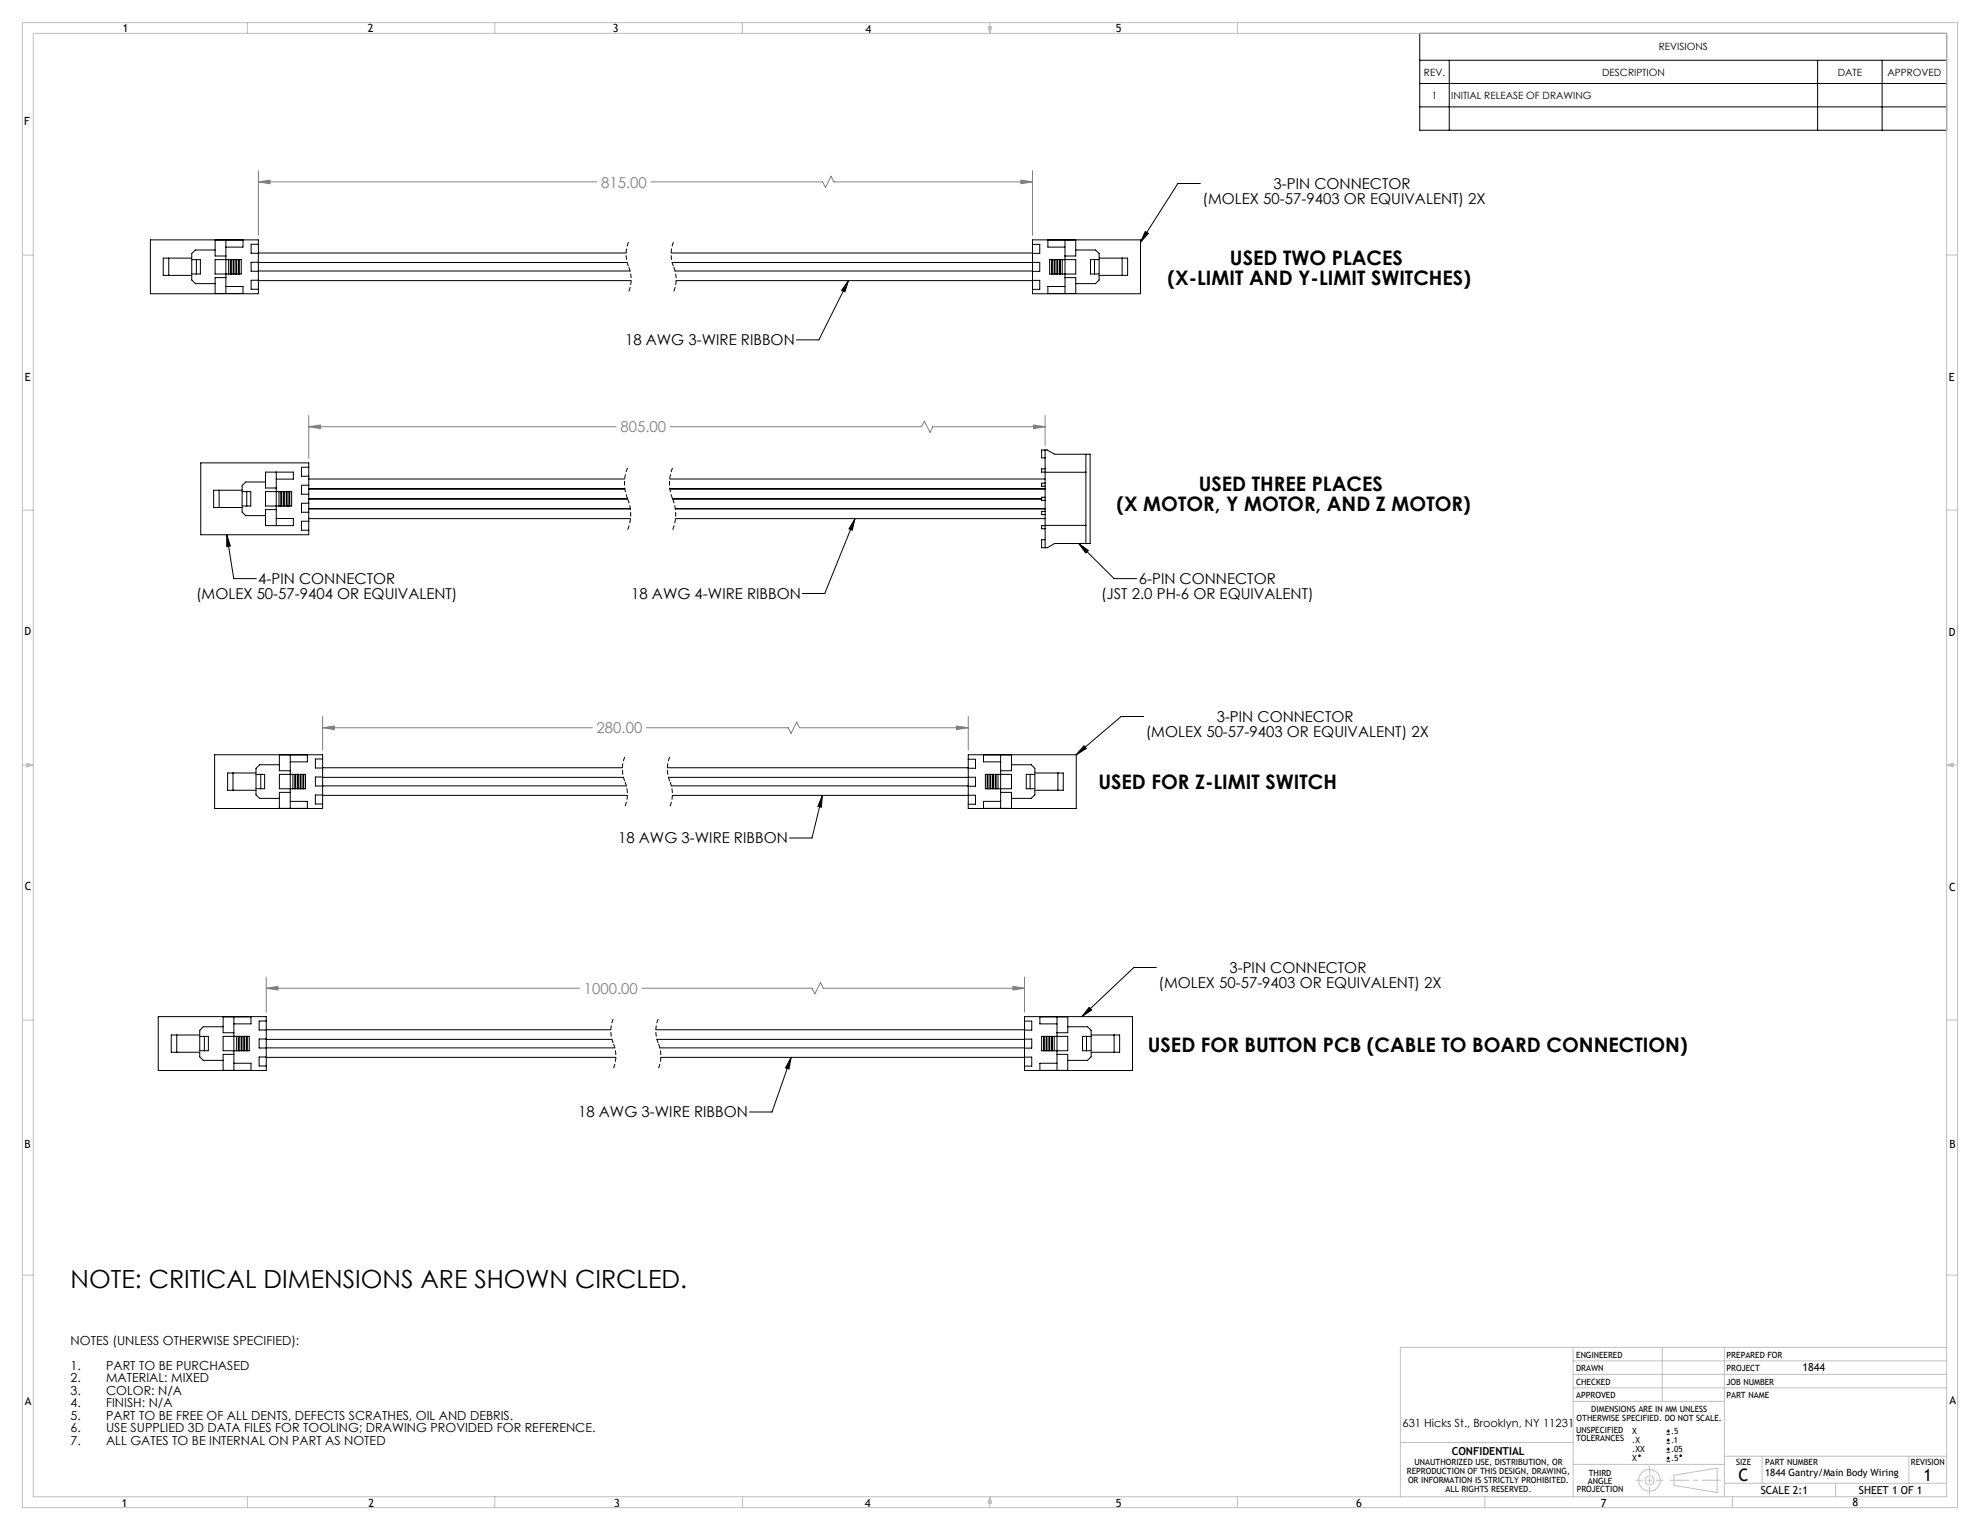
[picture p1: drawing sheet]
<svg xmlns="http://www.w3.org/2000/svg" width="559mm" height="432mm" viewBox="0 0 559 432" stroke-linecap="round" stroke-linejoin="round" font-family="sans-serif">
<g fill="none" stroke="#000" stroke-width=".28">
<path d="M400.7 9.4h148.7v27.4h-148.7zM400.7 17h148.7M409 17v19.8M513 17v19.8M531.2 17v19.8M400.7 30.2h148.7M400.7 23.6h148.7M338.8 51.8h-6.4l-10.5 16.6M239.5 79.2l-8.4 16.7h-6.3M239.5 79.2l-1.1 3.2-.9-.5zM323.2 65.3l.9 .6-2.2 2.5zM64 150.9l2 12.4h6.3"/>
<path d="M64 150.9l1 3.2-1 .2zM241.3 146.4l-8.5 21.1h-6.4M241.3 146.4l-.8 3.2-.9-.3zM304.4 153.4l10 9.9h6.4M304.4 153.4l2.8 2-.8 .7zM305.9 210.5l.7 .7-2.9 1.8zM322.8 202.2h-6.4l-12.7 10.8M232.1 224.5l-2.9 12h-6.4M232.1 224.5l-.3 3.3-1-.2zM326.4 273.1h-6.4l-14.7 13.8M223.3 298.4l-.6 3.3-1-.3zM223.3 298.4l-5.4 15.4h-6.4"/>
<path d="M307.4 284.3l.7 .7-2.8 1.9zM470.4 404.8h.9M470.4 403.9h.9M470.4 407.3h.9M470.4 406.4h.9M470.4 409.9h.9M470.4 409h.9M470.4 412.4h.9M470.4 411.5h.9M470.8 403.4v1M470.8 406v.9M470.8 408.5v.9"/>
<path d="M470.8 411.1v.9"/>
<circle cx="462.7" cy="410.8" r=".22"/>
<circle cx="474.3" cy="410.8" r=".22"/>
</g>
<g fill="none" stroke="#000" stroke-width=".28" stroke-dasharray="1.3 .6" stroke-dashoffset="-.1" stroke-linecap="butt">
<path d="M177.4 68.2a9.2 9.2 0 0 0 0 7.1M177.4 75.3a9.2 9.2 0 0 1 0 7M190.1 68.2a9.2 9.2 0 0 0 0 7.1M190.1 75.3a9.2 9.2 0 0 1 0 7M177.1 132a11.4 11.4 0 0 0 0 8.8M189.8 132a11.4 11.4 0 0 0 0 8.8M177.1 140.8a11.4 11.4 0 0 1 0 8.7M189.8 140.8a11.4 11.4 0 0 1 0 8.7M176.4 213.5a9.2 9.2 0 0 0 0 7.1M189.1 213.5a9.2 9.2 0 0 0 0 7.1M176.4 220.6a9.2 9.2 0 0 1 0 7M189.1 220.6a9.2 9.2 0 0 1 0 7"/>
<path d="M173.1 287.4a9.2 9.2 0 0 0 0 7.1M173.1 294.5a9.2 9.2 0 0 1 0 7.1M185.8 287.4a9.2 9.2 0 0 0 0 7.1M185.8 294.5a9.2 9.2 0 0 1 0 7.1"/>
</g>
<g fill="none" stroke="#c0c0c0" stroke-width=".28">
<path d="M6.3 6.4h546.2v419.1h-546.2zM9.4 9.4h540v413h-540zM69.8 6.4v3M139.7 6.4v3M209.5 6.4v3M278.9 7.6h1l-.5 1.8zM279.1 7.6l.3 1.8M279.4 6.4v3M279.6 7.6l-.2 1.8M349.2 6.4v3M6.3 72h3.1M549.4 72h3.1"/>
<path d="M6.3 144h3.1M549.4 144h3.1M6.3 215.9h3.1M7.6 215.4l1.8 .5-1.8 .5zM7.6 215.7l1.8 .2M9.4 215.9l-1.8 .3M549.4 215.9h3.1M549.4 215.9l1.8 .3M549.4 215.9l1.8-.5v1.1zM551.2 215.7l-1.8 .2M6.3 287.9h3.1M549.4 287.9h3.1"/>
<path d="M6.3 359.9h3.1M549.4 359.9h3.1M444 384.1h105.4M444 387.9h105.4M444 380.3v42.1M444 395.5h42.7M444 391.7h105.4M469.1 380.3v15.2M486.7 380.3v42.1M549.4 380.3h-154.2v42.1M395.3 407.1h48.7M444 413.3h42.7"/>
<path d="M472.4 416.3l12.2-2v6.9l-12.2-2zM486.7 418.6h62.7M486.7 411h62.7M497.3 411v7.6M518 418.6v3.8M538.7 411v7.6M69.8 422.4v3.1M139.7 422.4v3.1M209.5 422.4v3.1M279.4 422.4v3.1M279.4 422.4l.5 1.8h-1zM279.4 422.4l.2 1.8"/>
<path d="M279.4 422.4l-.3 1.8M349.2 422.4v3.1M419.1 422.4v3.1M489 422.4v3.1"/>
<circle cx="465.5" cy="417.8" r="3"/>
<circle cx="465.5" cy="417.8" r="1.26"/>
</g>
<g fill="none" stroke="#808080" stroke-width=".28">
<path d="M72.9 51.3l3.3-.5v1.1zM72.9 48.2v18.2M72.9 51.3h95.6M183.7 51.3h48.5l.8 1.6 1.6-3.2 .7 1.6h56.1M288.1 50.8l3.3 .5-3.3 .6zM291.4 48.2v18.2M87.1 117.3v12.1M291.7 119.9l3.3 .5-3.3 .6zM295 117.3v8.4M87.1 120.4l3.3-.5v1.1zM87.1 120.4h86.8M189.2 120.4h70.9l.8-1.5 1.6 3.1 .7-1.6h31.8"/>
<path d="M91.1 205.4l3.3-.5v1zM91.1 202.2v9.5M91.1 205.4h76.1M182.4 205.4h40.1l.7 1.6 1.6-3.2 .8 1.6h47.7M269.9 204.9l3.4 .5-3.4 .5zM273.3 202.2v9.5M75.1 278.9l3.4-.5v1zM75.1 275.7v9.9M75.1 278.9h88.5M181.2 278.9h48l.8 1.6 1.6-3.2 .7 1.6h56.8M285.9 278.4l3.2 .5-3.2 .5zM289.1 275.7v9.9"/>
</g>
<path d="M461.7 417.8h7.6" fill="none" stroke="#c0c0c0" stroke-width=".28" stroke-dasharray="15.2 1.3 1.3 1.3" stroke-dashoffset="13.3"/>
<path d="M465.5 413.8v7.9" fill="none" stroke="#c0c0c0" stroke-width=".28" stroke-dasharray="15.2 1.3 1.3 1.3" stroke-dashoffset="13.2"/>
<path d="M471.4 417.8h14.2" fill="none" stroke="#c0c0c0" stroke-width=".28" stroke-dasharray="15.2 1.3 1.3 1.3" stroke-dashoffset="10.1"/>
<path d="M304.4 153.4l2.8 2-.8 .7zM64 150.9l1 3.2-1 .2zM241.3 146.4l-.8 3.2-.9-.3zM323.2 65.3l.9 .6-2.2 2.5zM239.5 79.2l-1.1 3.2-.9-.5zM305.9 210.5l.7 .7-2.9 1.8zM232.1 224.5l-.3 3.3-1-.2zM307.4 284.3l.7 .7-2.8 1.9zM223.3 298.4l-.6 3.3-1-.3z" fill="#000"/>
<path d="M291.7 119.9l3.3 .5-3.3 .6zM87.1 120.4l3.3-.5v1.1zM72.9 51.3l3.3-.5v1.1zM288.1 50.8l3.3 .5-3.3 .6zM91.1 205.4l3.3-.5v1zM269.9 204.9l3.4 .5-3.4 .5zM75.1 278.9l3.4-.5v1zM285.9 278.4l3.2 .5-3.2 .5z" fill="#808080"/>
<g fill="none" stroke="#000" stroke-width=".28">
<path d="M47.6 72.8h-1.5v4.9h1.5M47.6 77.7h6.5v1.3l1 1h5.6M47.6 72.8v4.9M54.1 73.3h2.5v4h-2.5zM55.4 73.3v4M60.7 73.3h7.4v4h-7.4zM60.7 67.7v4.5h3M60.7 70.6h-5.6l-1 .9v1.3h-6.5M63.7 78.4h-3v4.4h7.9v-1.9h-4.9M63.7 67.7v15.1M64.5 73.3v4M65 73.3v4"/>
<path d="M65.3 73.3v4M65.8 73.3v4M66 73.3v4M66.6 73.3v4M66.8 73.3v4M67.3 73.3v4M67.6 73.3v4M68.6 67.7v2h-4.9M72.9 74.1v2.4M72.9 71.4h103.8M72.9 79.2h105.2M72.9 74.1v-6.4h-30.5v15.2h30.5v-6.4"/>
<path d="M72.9 74.1h104.1M72.9 76.5h104.9M72.9 68.9h-2v2.6h2M72.9 74h-2v2.6h2M72.9 79.1h-2v2.5h2M189.4 71.4h102M189.7 74.1l103.7-.1v2.6h-2M190.5 76.5h100.9M190.8 79.2h100.6M291.4 67.7h30.5v15.2h-30.5zM291.4 79.1h2v2.6h-2M291.4 69h2v2.5h-2"/>
<path d="M295.7 67.7v2h4.9M296.2 73.3h7.4v4h-7.4zM296.8 73.3v4M297 73.3v4M297.5 73.3v4M297.7 73.3v4M298.3 73.3v4M298.5 73.3v4M299 73.3v4M299.3 73.3v4M299.8 73.3v4M300.6 78.4h3v4.4h-7.9v-1.9h4.9"/>
<path d="M300.6 67.7v15.1M303.6 67.7v4.5h-3M303.6 70.6h5.6l1 .9v1.3h6.5M307.8 73.3h2.4v4h-2.4zM308.9 73.3v4M316.7 72.8h1.5v4.9h-1.5M316.7 77.7h-6.5v1.3l-1 1h-5.6M316.7 72.8v4.9M61.8 138.4h-1.5v4.8h1.5M61.8 138.4v4.8M68.3 138.7h2.5v4.1h-2.5zM69.6 138.7v4.1"/>
<path d="M74.9 138.7h7.4v4.1h-7.4zM74.9 136h-5.5l-1.1 1.1v1.3h-6.5M78 135.2h4.8v-2h-7.9v4.5h3.1M78 133.2v15.1M78.7 138.7v4.1M79.2 138.7v4.1M79.5 138.7v4.1M80 138.7v4.1M80.3 138.7v4.1M80.8 138.7v4.1M81 138.7v4.1M81.5 138.7v4.1"/>
<path d="M81.8 138.7v4.1M87.1 138v1.5M87.1 136.9v1.1M87.1 138h89.3M87.1 135.2h89.2M87.1 136.9v-6.3h-30.4v20.3h30.4v-6.3M87.1 139.5v2.5M87.1 131.9h-2v2.5h2M87.1 136.9h-2v2.6h2M189 135.2h106M189.1 138h105.9M295 127v27.6"/>
<path d="M295 132.3h-1v.9l12.5 .1M295 129.2h-1v-2.2h1.6l2 1.2h10.1v25.2h-10.1l-2 1.2h-1.6v-2.3h1M295 136.3h-1v.9h1M306.5 128.2v25.2M61.8 143.2h6.5v1.3l1.1 1h5.5M78 143.8h-3.1v4.5h7.9v-2h-4.8M87.1 143.6v1M87.1 142v1.6M87.1 146.4h90.8M87.1 143.6h90.8M87.1 140.8h90M87.1 142h-2v2.6h2"/>
<path d="M87.1 147.1h-2v2.5h2M189.8 140.8h104.2M190.6 143.6h104.4M190.6 146.4h104.4M295 148.3h11.5M295 140.3h-1v.9h1M295 144.3h-1v.9h1M295 148.3h-1v.9h1M65.8 218.2h-1.6v4.8h1.6M65.8 218.2v4.8M72.2 218.5h2.5v4.1h-2.5zM73.6 218.5v4.1"/>
<path d="M78.8 218.5h7.4v4.1h-7.4zM78.8 213v4.5h3.1M78.8 215.8h-5.5l-1.1 1.1v1.3h-6.4M81.9 213v15.1M82.7 218.5v4.1M83.2 218.5v4.1M83.4 218.5v4.1M83.9 218.5v4.1M84.2 218.5v4.1M84.7 218.5v4.1M84.9 218.5v4.1M85.5 218.5v4.1"/>
<path d="M85.7 218.5v4.1M86.7 213v2h-4.8M91.1 219.4v2.4M91.1 216.7h84.5M91.1 219.4h84.8M91.1 219.4v-6.4h-30.5v15.2h30.5v-6.4M91.1 214.2h-2.1v2.5h2.1M91.1 219.3h-2.1v2.5h2.1M188.3 216.7h85M188.6 219.4h86.7v2.5h-2M273.3 213h30.4v15.2h-30.4zM273.3 214.3h2v2.5h-2"/>
<path d="M277.6 213v2h4.8M278.1 218.5h7.4v4.1h-7.4zM278.6 218.5v4.1M278.8 218.5v4.1M279.4 218.5v4.1M279.6 218.5v4.1M280.1 218.5v4.1M280.4 218.5v4.1M280.9 218.5v4.1M281.1 218.5v4.1M281.7 218.5v4.1M282.4 213v15.1"/>
<path d="M285.5 213v4.5h-3.1M285.5 215.8h5.5l1.1 1.1v1.3h6.5M289.6 218.5h2.5v4.1h-2.5zM290.7 218.5v4.1M298.6 218.2h1.5v4.8h-1.5M298.6 218.2v4.8M65.8 223h6.4v1.3l1.1 1h5.5M81.9 223.6h-3.1v4.5h7.9v-1.9h-4.8M91.1 224.5h85.9M91.1 221.8h85.6M91.1 224.4h-2.1v2.5h2.1M189.4 221.8h83.9"/>
<path d="M189.7 224.5l85.6-.1v2.6h-2M282.4 223.6h3.1v4.5h-7.9v-1.9h4.8M298.6 223h-6.5v1.3l-1.1 1h-5.5M49.9 292.1h-1.6v4.9h1.6M49.9 297h6.5v1.3l1 1h5.6M49.9 292.1v4.9M56.4 292.5h2.4v4h-2.4zM57.7 292.5v4M63 292.5h7.3v4h-7.3zM63 289.8h-5.6l-1 1v1.3h-6.5M66 289h4.8v-2h-7.8v4.5h3M66 297.6h-3v4.5h7.8v-2h-4.8"/>
<path d="M66 287v15.1M66.8 292.5v4M67.3 292.5v4M67.5 292.5v4M68.1 292.5v4M68.3 292.5v4M68.8 292.5v4M69.1 292.5v4M69.6 292.5v4M69.8 292.5v4M75.1 293.3v2.4M75.1 290.6h97.3"/>
<path d="M75.1 298.4h98.7M75.1 293.3h97.6M75.1 295.7h98.4M75.1 298.3h-2v2.5h2M75.1 293.2h-2v2.6h2M75.1 288.1h-2v2.6h2M75.1 293.3v-6.4h-30.4v15.2h30.4v-6.4M185.1 290.6h104M185.4 293.3h103.7M186.2 295.7h102.9M186.5 298.4h102.6M289.1 293.3v2.4"/>
<path d="M289.1 293.3v-6.4h30.5v15.2h-30.5v-6.4M289.1 298.3h2.1v2.6h-2.1M289.1 293.3h2.1v2.5h-2.1M289.1 288.2h2.1v2.5h-2.1M294 292.5h7.3v4h-7.3zM294.5 292.5v4M294.7 292.5v4M295.2 292.5v4M295.5 292.5v4M296 292.5v4M296.3 292.5v4M296.8 292.5v4"/>
<path d="M297 292.5v4M297.5 292.5v4M298.3 287v15.1M298.3 289h-4.8v-2h7.8v4.5h-3M298.3 297.6h3v4.5h-7.8v-2h4.8M301.3 289.8h5.6l1 1v1.3h6.5M305.5 292.5h2.4v4h-2.4zM306.6 292.5v4M314.4 292.1h1.6v4.9h-1.6M314.4 297h-6.5v1.3l-1 1h-5.6M314.4 292.1v4.9"/>
</g>
<text font-size="7.1" x="19.9" y="363.5">NOTE: CRITICAL DIMENSIONS ARE SHOWN CIRCLED.</text>
<g font-size="5.6">
<text x="347.1" y="74.7">USED TWO PLACES</text>
<text x="329.5" y="80.3">(X-LIMIT AND Y-LIMIT SWITCHES)</text>
<text x="338.3" y="138.7">USED THREE PLACES</text>
<text x="315.1" y="144.3">(X MOTOR, Y MOTOR, AND Z MOTOR)</text>
<text x="310" y="222.6">USED FOR Z-LIMIT SWITCH</text>
<text x="323.9" y="296.9">USED FOR BUTTON PCB (CABLE TO BOARD CONNECTION)</text>
</g>
<g font-size="4.8">
<text x="490.7" y="417.9">C</text>
<text x="542.9" y="417.9">1</text>
</g>
<g font-size="4.2" fill="#808080">
<text x="169.7" y="52.9">815.00</text>
<text x="175.1" y="122">805.00</text>
<text x="168.4" y="207">280.00</text>
<text x="164.8" y="280.5">1000.00</text>
</g>
<g font-size="4.2">
<text x="359.4" y="53.4">3-PIN CONNECTOR</text>
<text x="339.4" y="57.5">(MOLEX 50-57-9403 OR EQUIVALENT) 2X</text>
<text x="176.4" y="97.5">18 AWG 3-WIRE RIBBON</text>
<text x="72.9" y="164.9">4-PIN CONNECTOR</text>
<text x="321.4" y="164.9">6-PIN CONNECTOR</text>
<text x="55.3" y="169.1">(MOLEX 50-57-9404 OR EQUIVALENT)</text>
<text x="178.1" y="169.1">18 AWG 4-WIRE RIBBON</text>
<text x="310.7" y="169.1">(JST 2.0 PH-6 OR EQUIVALENT)</text>
<text x="343.4" y="203.9">3-PIN CONNECTOR</text>
<text x="323.4" y="208">(MOLEX 50-57-9403 OR EQUIVALENT) 2X</text>
<text x="174.4" y="238">18 AWG 3-WIRE RIBBON</text>
<text x="347" y="274.7">3-PIN CONNECTOR</text>
<text x="327" y="278.9">(MOLEX 50-57-9403 OR EQUIVALENT) 2X</text>
<text x="163.2" y="315.3">18 AWG 3-WIRE RIBBON</text>
</g>
<g font-size="3.5">
<text x="19.9" y="379.5">NOTES (UNLESS OTHERWISE SPECIFIED):</text>
<text x="19.9" y="386.6">1.</text>
<text x="29.9" y="386.6">PART TO BE PURCHASED</text>
<text x="19.9" y="390.1">2.</text>
<text x="19.9" y="393.6">3.</text>
<text x="29.9" y="390.1">MATERIAL: MIXED</text>
<text x="29.9" y="393.6">COLOR: N/A</text>
<text x="19.9" y="397.2">4.</text>
<text x="19.9" y="400.7">5.</text>
<text x="29.9" y="397.2">FINISH: N/A</text>
<text x="29.9" y="400.7">PART TO BE FREE OF ALL DENTS, DEFECTS SCRATHES, OIL AND DEBRIS.</text>
<text x="19.9" y="404.2">6.</text>
<text x="19.9" y="407.8">7.</text>
<text x="29.9" y="404.2">USE SUPPLIED 3D DATA FILES FOR TOOLING; DRAWING PROVIDED FOR REFERENCE.</text>
<text x="29.9" y="407.8">ALL GATES TO BE INTERNAL ON PART AS NOTED</text>
</g>
<g font-size="3.2">
<text x="34.6" y="9.1">1</text>
<text x="103.8" y="9.1">2</text>
<text x="173" y="9">3</text>
<text x="244.3" y="9.2">4</text>
<text x="314.9" y="9.1">5</text>
<text x="6.8" y="35.2">F</text>
<text x="7" y="107.6">E</text>
<text x="550" y="107.6">E</text>
<text x="6.9" y="179.3">D</text>
<text x="550" y="179.5">D</text>
<text x="7" y="251.3">C</text>
<text x="550.1" y="251.5">C</text>
<text x="550.1" y="324">B</text>
<text x="6.9" y="324">B</text>
<text x="7" y="396.4">A</text>
<text x="550.2" y="396.3">A</text>
<text x="395.8" y="402.8">631 Hicks St., Brooklyn, NY 11231</text>
<text x="34.4" y="425.2">1</text>
<text x="104" y="425.2">2</text>
<text x="173.3" y="425.2">3</text>
<text x="244" y="425.2">4</text>
<text x="314.9" y="425.2">5</text>
<text x="382.7" y="425.2">6</text>
<text x="451.8" y="425.2">7</text>
<text x="522.8" y="425.2">8</text>
</g>
<g font-size="3.1">
<text x="508.7" y="386.9">1844</text>
<text x="409.7" y="410.5">CONFIDENTIAL</text>
<text x="496.9" y="421.7">SCALE 2:1</text>
<text x="524.6" y="421.7">SHEET 1 OF 1</text>
</g>
<g font-size="2.8">
<text x="468.1" y="14.2">REVISIONS</text>
<text x="401.9" y="21.3">REV.</text>
<text x="452.2" y="21.3">DESCRIPTION</text>
<text x="518.6" y="21.3">DATE</text>
<text x="532.7" y="21.3">APPROVED</text>
<text x="404.1" y="27.9">1</text>
<text x="409.5" y="27.9">INITIAL RELEASE OF DRAWING</text>
<text x="498.1" y="416.6">1844 Gantry/Main Body Wiring</text>
</g>
<g font-size="2.4">
<text x="444.8" y="383.2">ENGINEERED</text>
<text x="487.3" y="383.2">PREPARED FOR</text>
<text x="444.8" y="387">DRAWN</text>
<text x="487.3" y="386.9">PROJECT</text>
<text x="444.8" y="394.6">APPROVED</text>
<text x="444.8" y="390.8">CHECKED</text>
<text x="487.2" y="394.6">PART NAME</text>
<text x="487.2" y="390.8">JOB NUMBER</text>
<text x="444.9" y="400.9">OTHERWISE SPECIFIED. DO NOT SCALE.</text>
<text x="449.1" y="398.6">DIMENSIONS ARE IN MM UNLESS</text>
<text x="444.8" y="404.4">UNSPECIFIED</text>
<text x="444.8" y="406.7">TOLERANCES</text>
<text x="460.7" y="404.7">X</text>
<text x="460.7" y="407.3">.X</text>
<text x="471.6" y="404.7">.5</text>
<text x="471.6" y="407.3">.1</text>
<text x="399.2" y="413.6">UNAUTHORIZED USE, DISTRIBUTION, OR</text>
<text x="460.7" y="409.8">.XX</text>
<text x="460.7" y="412.4">X</text>
<text x="471.6" y="409.8">.05</text>
<text x="471.6" y="412.4">.5</text>
<text x="490" y="413.4">SIZE</text>
<text x="498.1" y="413.4">PART NUMBER</text>
<text x="539.3" y="413.4">REVISION</text>
<text x="397.1" y="416.1">REPRODUCTION OF THIS DESIGN, DRAWING,</text>
<text x="397.4" y="418.7">OR INFORMATION IS STRICTLY PROHIBITED.</text>
<text x="448.1" y="418.9">ANGLE</text>
<text x="448.4" y="416.6">THIRD</text>
<text x="408" y="421.2">ALL RIGHTS RESERVED.</text>
<text x="445" y="421.2">PROJECTION</text>
</g>
</svg>
